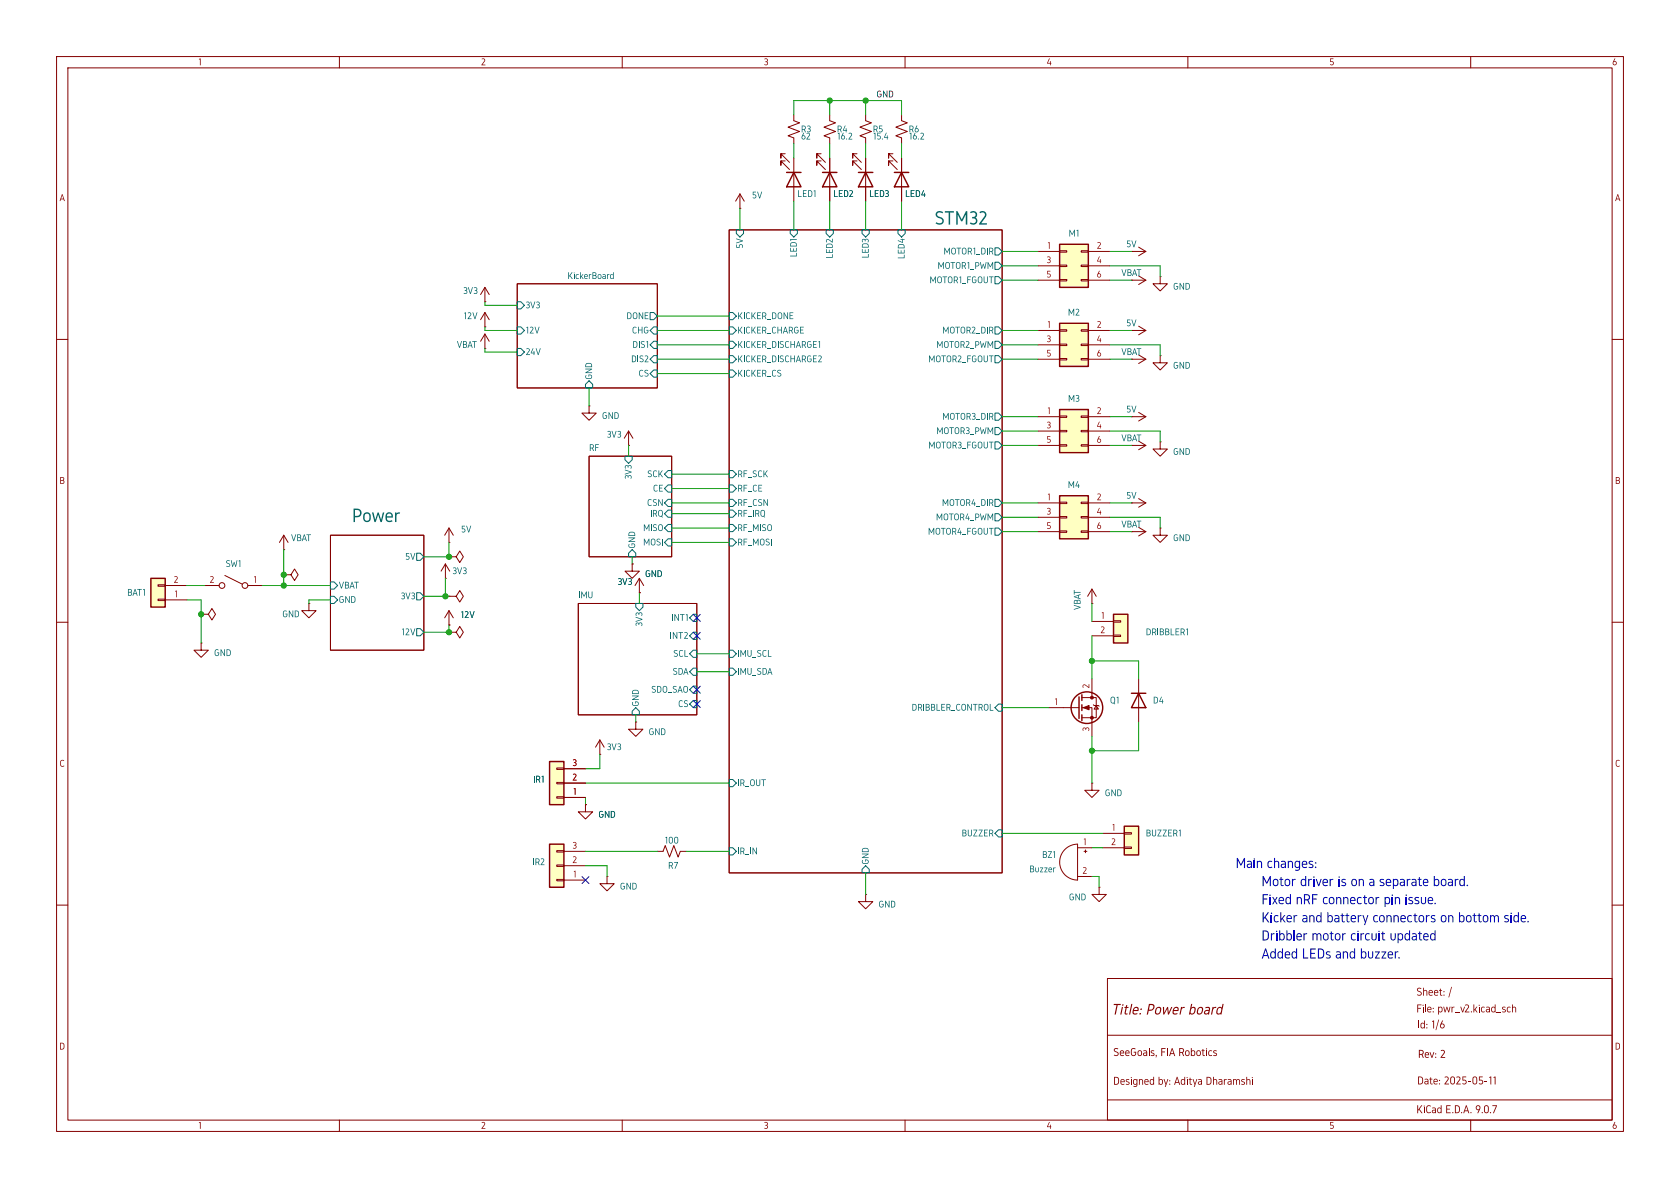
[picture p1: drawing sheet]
<svg xmlns="http://www.w3.org/2000/svg" width="297mm" height="210mm" viewBox="0 0 297 210" stroke-linecap="round" stroke-linejoin="round" font-family="sans-serif">
<g fill="none" stroke="#840000" stroke-width=".18">
<path d="M10 10h277v190h-277zM12 12h273v186h-273zM60 10v2M110 10v2M160 10v2M210 10v2M260 10v2M91.4 50.2h24.8v18.4h-24.8zM128.9 40.6h48.3v113.7h-48.3zM10 60h2M285 60h2M58.4 94.6h16.5v20.3h-16.5z"/>
<path d="M78.7 99.7l-.7 1.3M78.7 99.7l.8 1.3M78.7 99.7v2.5M79.4 98.4h1.2l.7-1 .6 1-.6 1-.7-1M79.4 98.4h.1M79.4 95.9h.1M79.4 93.3l-.8 1.3M79.4 93.3l.7 1.3M79.4 93.3v2.6M104.1 80.6h14.6v17.8h-14.6zM10 110h2M35.6 113.7v1.2h1.2l-1.2 1.3-1.3-1.3h1.3"/>
<path d="M35.6 113.7h.1M78.7 102.2h.1M102.2 106.7h21v19.7h-21zM285 110h2M185.4 125.1h5.4M191.3 123.3h2.5v3.6h-2.5M191.3 125.1h1.7v5.1M193 120v3.3M193.3 124.6l.1 .1h.8l.1 .1M193.8 124.7l.4 .6h-.8zM10 160h2M195.8 173h89.2v25h-89.2z"/>
<path d="M285 160h2M60 198v2M110 198v2M160 198v2M195.8 194.4h89.1M195.8 183h89.1M210 198v2M260 198v2"/>
</g>
<g fill="none" stroke="#006464" stroke-width=".18">
<path d="M91.4 57.8h.7l.6 .6-.6 .7h-.7zM91.4 53.3h.7l.6 .7-.6 .6h-.7zM115.6 57.8h.6v1.3h-.6l-.7-.7zM128.9 57.8h.6l.7 .6-.7 .7h-.6zM128.9 55.2h.6l.7 .7-.7 .6h-.6zM130.2 40.6h1.2v.7l-.6 .6-.6-.6zM139.7 40.6h1.3v.7l-.7 .6-.6-.6zM146 40.6h1.3v.7l-.6 .6-.7-.6zM152.4 40.6h1.3v.7l-.7 .6-.6-.6zM158.7 40.6h1.3v.7l-.6 .6-.7-.6zM91.4 61.6h.7l.6 .6-.6 .7h-.7zM103.5 67.9l.6-.6 .7 .6v.7h-1.3z"/>
<path d="M114.9 61l.7-.7h.6v1.3h-.6zM115.6 62.9h.6v1.2h-.6l-.7-.6zM115.6 65.4h.6v1.3h-.6l-.7-.7zM128.9 60.3h.6l.7 .7-.7 .6h-.6zM128.9 62.9h.6l.7 .6-.7 .6h-.6zM128.9 65.4h.6l.7 .6-.7 .7h-.6zM73.7 97.8h.6l.6 .6-.6 .7h-.6zM110.5 80.6h1.3v.7l-.7 .6-.6-.6zM111.8 97.2l.6 .6v.6h-1.3v-.6zM118.1 85.7h.6v1.3h-.6l-.6-.6zM118.1 88.3h.6v1.2h-.6l-.6-.6zM118.1 90.2h.6v1.2h-.6l-.6-.6z"/>
<path d="M118.1 95.3h.6v1.2h-.6l-.6-.6zM118.1 83.2h.6v1.3h-.6l-.6-.7zM128.9 85.7h.6l.7 .7-.7 .6h-.6zM128.9 88.3h.6l.7 .6-.7 .6h-.6zM128.9 90.2h.6l.7 .6-.7 .6h-.6zM128.9 92.7h.6l.7 .6-.7 .7h-.6zM128.9 95.3h.6l.7 .6-.7 .6h-.6zM128.9 83.2h.6l.7 .6-.7 .7h-.6zM58.4 102.9h.7l.6 .6-.6 .6h-.7zM58.4 105.4h.7l.6 .6-.6 .7h-.7zM73.7 111.1h.6l.6 .7-.6 .6h-.6zM73.7 104.8h.6l.6 .6-.6 .6h-.6z"/>
<path d="M112.4 106.7h1.3v.6l-.7 .7-.6-.7zM121.9 112.4l.7-.6h.6v1.2h-.6zM121.9 118.7l.7-.6h.6v1.3h-.6zM122.6 108.6h.6v1.3h-.6l-.7-.7zM122.6 114.9h.6v1.3h-.6l-.7-.6zM128.9 114.9h.6l.7 .7-.7 .6h-.6zM128.9 118.1h.6l.7 .6-.7 .7h-.6zM112.4 125.1l.6 .6v.7h-1.2v-.7zM121.9 124.5l.7-.7h.6v1.3h-.6zM128.9 137.8h.6l.7 .6-.7 .7h-.6zM128.9 149.9h.6l.7 .6-.7 .6h-.6zM153 153l.7 .7v.6h-1.3v-.6z"/>
</g>
<g fill="none" stroke="#840000" stroke-width=".25">
<path d="M190.8 123.2v3.8M191.3 122.8v1M191.3 124.6v1M191.3 126.4v1"/>
<circle cx="192.2" cy="125.1" r="2.79"/>
</g>
<g fill="#840000" stroke="#840000" stroke-width=".18">
<path d="M191.5 125.1l1-.4v.8z"/>
<circle cx="193" cy="123.3" r=".25"/>
<circle cx="193" cy="126.9" r=".25"/>
</g>
<path d="M97.2 134.6h2.5v7.6h-2.5z" fill="#ffffc2"/>
<path d="M97.2 134.6h2.5v7.6h-2.5z" fill="none" stroke="#840000" stroke-width=".25"/>
<path d="M159.4 20.3v1l1 .4-2 .8 2 .7-2 .8 1 .4v1M98.4 138.3h1.3v.3h-1.3zM98.4 135.8h1.3v.2h-1.3zM99.7 138.4h3.8M99.7 135.9h3.8M98.4 140.8h1.3v.3h-1.3zM99.7 141h3.8" fill="none" stroke="#840000" stroke-width=".18"/>
<path d="M26.7 102.2h2.5v5.1h-2.5z" fill="#ffffc2"/>
<path d="M26.7 102.2h2.5v5.1h-2.5z" fill="none" stroke="#840000" stroke-width=".25"/>
<g fill="none" stroke="#840000" stroke-width=".18">
<path d="M140.3 20.3v1l1.1 .4-2.1 .8 2.1 .7-2.1 .8 1 .4v1M27.9 105.9h1.3v.3h-1.3zM27.9 103.4h1.3v.2h-1.3zM29.2 106h3.8M29.2 103.5h3.8M35.6 108.6h1.2l.7-1 .6 1-.6 1-.7-1M35.6 108.6h.1M79.4 105.4h1.2l.7-1 .6 1-.6 1-.7-1M79.4 105.4h.1M79.4 111.8h1.2l.7-1.1 .6 1.1-.6 1-.7-1M79.4 111.8h.1M79.4 110.5h.1"/>
<path d="M79.4 108l-.8 1.2M79.4 108l.7 1.2M79.4 108v2.5"/>
</g>
<path d="M97.2 149.2h2.5v7.6h-2.5z" fill="#ffffc2"/>
<path d="M139.1 30.5h2.5M140.3 30.5l1.3 2.5h-2.5zM97.2 149.2h2.5v7.6h-2.5z" fill="none" stroke="#840000" stroke-width=".25"/>
<g fill="none" stroke="#840000" stroke-width=".18">
<path d="M138.8 27.2h-.8v.7v-.7l1.6 1.5M138.8 28.4h-.8v.8v-.8l1.6 1.6M140.3 27.9v7.7M146.7 20.3v1l1 .4-2 .8 2 .7-2 .8 1 .4v1M54.6 106.7v1.3h1.3l-1.3 1.2-1.3-1.2h1.3M54.6 106.7h.1M106 133.4h.1M106 130.8l-.7 1.3M106 130.8l.8 1.3M106 130.8v2.6M193 138.4v1.3h1.3l-1.3 1.3-1.2-1.3h1.2M193 138.4h.1"/>
<path d="M98.4 155.4h1.3v.3h-1.3zM98.4 152.9h1.3v.3h-1.3zM98.4 150.4h1.3v.2h-1.3zM99.7 155.6h3.8M99.7 153h3.8M99.7 150.5h3.8"/>
</g>
<path d="M198.8 146.1h2.5v5h-2.5z" fill="#ffffc2"/>
<path d="M145.4 30.5h2.6M146.7 30.5l1.3 2.5h-2.6zM151.8 30.5h2.5M153 30.5l1.3 2.5h-2.5zM158.1 30.5h2.6M159.4 30.5l1.3 2.5h-2.6zM198.8 146.1h2.5v5h-2.5z" fill="none" stroke="#840000" stroke-width=".25"/>
<g fill="none" stroke="#840000" stroke-width=".18">
<path d="M145.2 27.2h-.8v.7v-.7l1.5 1.5M145.2 28.4h-.8v.8v-.8l1.5 1.6M146.7 27.9v7.7M151.5 27.2h-.8v.7v-.7l1.6 1.5M151.5 28.4h-.8v.8v-.8l1.6 1.6M153 20.3v1l1.1 .4-2.1 .8 2.1 .7-2.1 .8 1 .4v1M153 27.9v7.7M157.9 27.2h-.8v.7v-.7l1.5 1.5M157.9 28.4h-.8v.8v-.8l1.5 1.6M159.4 27.9v7.7M50.2 97.2h.1M50.2 94.6l-.8 1.3"/>
<path d="M50.2 94.6l.7 1.3M50.2 94.6v2.6M205.1 93.3v1.3h1.3l-1.3 1.3-1.3-1.3h1.3M205.1 93.3h.1M36.2 103.5h2.5M39.8 101.7l3 1.6M43.8 103.5h2.6M50.2 101.6h1.2l.7-1 .6 1-.6 1-.7-1M50.2 101.6h.1M193 106.7h.1M193 104.1l-.7 1.3M193 104.1l.8 1.3"/>
<path d="M193 104.1v2.6M103.5 142.2v1.3h1.3l-1.3 1.3-1.3-1.3h1.3M103.5 142.2h.1M153 158.1v1.3h1.3l-1.3 1.3-1.2-1.3h1.2M153 158.1h.1M188.3 150.2a3.2 3.2 0 0 1 2.2-1v6.4a3.2 3.2 0 0 1-2.9-2 3.2 3.2 0 0 1 .7-3.4zM190.5 149.9h2.5M190.5 154.9h2.5M191.6 150.5h.6M191.9 150.2v.5M194.9 147.3h3.9M194.9 149.9h3.9"/>
<path d="M198.8 147.2h1.2v.2h-1.2zM198.8 149.7h1.2v.3h-1.2z"/>
<circle cx="39.2" cy="103.5" r=".51"/>
<circle cx="43.3" cy="103.5" r=".51"/>
</g>
<path d="M196.8 108.6h2.6v5.1h-2.6z" fill="#ffffc2"/>
<path d="M196.8 108.6h2.6v5.1h-2.6zM200 122.6h2.6M201.3 122.6l1.3 2.5h-2.6z" fill="none" stroke="#840000" stroke-width=".25"/>
<g fill="none" stroke="#840000" stroke-width=".18">
<path d="M111.8 99.7v1.3h1.2l-1.2 1.2-1.3-1.2h1.3M111.8 99.7h.1M113 104.8h.1M113 102.2l-.7 1.3M113 102.2l.8 1.3M113 102.2v2.6M193 109.9h3.8M193 112.4h3.8M196.8 109.7h1.3v.3h-1.3zM196.8 112.3h1.3v.2h-1.3zM112.4 127.6v1.3h1.3l-1.3 1.3-1.3-1.3h1.3M112.4 127.6h.1"/>
<path d="M201.3 120v7.6M107.3 154.9v1.3h1.3l-1.3 1.3-1.3-1.3h1.3M107.3 154.9h.1M116.2 150.5h1l.4-1 .8 2 .7-2 .8 2 .4-1h1M194.3 156.8v1.3h-1.3l1.3 1.3 1.3-1.3h-1.3M194.3 156.8h.1"/>
</g>
<path d="M187.3 72.4h5.1v7.6h-5.1z" fill="#ffffc2"/>
<path d="M187.3 72.4h5.1v7.6h-5.1z" fill="none" stroke="#840000" stroke-width=".25"/>
<path d="M183.5 73.7h3.8M183.5 76.2h3.8M183.5 78.7h3.8M187.3 73.5h1.3v.3h-1.3zM187.3 76.1h1.3v.2h-1.3zM187.3 78.6h1.3v.3h-1.3zM191.1 73.5h1.3v.3h-1.3zM191.1 76.1h1.3v.2h-1.3zM191.1 78.6h1.3v.3h-1.3zM192.4 73.7h3.8M192.4 76.2h3.8M192.4 78.7h3.8" fill="none" stroke="#840000" stroke-width=".18"/>
<path d="M187.3 87.6h5.1v7.7h-5.1z" fill="#ffffc2"/>
<path d="M187.3 87.6h5.1v7.7h-5.1z" fill="none" stroke="#840000" stroke-width=".25"/>
<g fill="none" stroke="#840000" stroke-width=".18">
<path d="M85.7 57.8h.1M85.7 55.2l-.7 1.3M85.7 55.2l.8 1.3M85.7 55.2v2.6M200 58.4h2.6M200 44.5h2.6M201.3 57.7l1.3 .7M201.3 43.7l1.3 .8M202.6 58.4l-1.3 .8M202.6 49.5l-1.3 .8M202.6 44.5l-1.3 .7M205.1 48.9v1.3h1.3l-1.3 1.2-1.3-1.2h1.3"/>
<path d="M205.1 48.9h.1M200 73.7h2.6M201.3 72.9l1.3 .8M202.6 63.5l-1.3 .8M202.6 73.7l-1.3 .7M202.6 78.7l-1.3 .8M205.1 62.9v1.2h1.3l-1.3 1.3-1.3-1.3h1.3M205.1 62.9h.1M205.1 78.1v1.3h1.3l-1.3 1.2-1.3-1.2h1.3M205.1 78.1h.1M183.5 88.9h3.8M183.5 91.4h3.8"/>
<path d="M183.5 94h3.8M187.3 88.8h1.3v.2h-1.3zM187.3 91.3h1.3v.3h-1.3zM187.3 93.9h1.3v.2h-1.3zM191.1 88.8h1.3v.2h-1.3zM191.1 91.3h1.3v.3h-1.3zM191.1 93.9h1.3v.2h-1.3zM192.4 88.9h3.8M192.4 91.4h3.8M192.4 94h3.8M200 88.9h2.6M201.3 88.1l1.3 .8"/>
<path d="M202.6 88.9l-1.3 .8M202.6 94l-1.3 .7"/>
</g>
<path d="M187.3 43.2h5.1v7.6h-5.1z" fill="#ffffc2"/>
<path d="M187.3 43.2h5.1v7.6h-5.1z" fill="none" stroke="#840000" stroke-width=".25"/>
<path d="M183.5 44.5h3.8M183.5 47h3.8M183.5 49.5h3.8M187.3 44.3h1.3v.3h-1.3zM187.3 46.9h1.3v.2h-1.3zM187.3 49.4h1.3v.3h-1.3zM191.1 44.3h1.3v.3h-1.3zM191.1 46.9h1.3v.2h-1.3zM191.1 49.4h1.3v.3h-1.3zM192.4 44.5h3.8M192.4 47h3.8M192.4 49.5h3.8" fill="none" stroke="#840000" stroke-width=".18"/>
<path d="M187.3 57.2h5.1v7.6h-5.1z" fill="#ffffc2"/>
<path d="M187.3 57.2h5.1v7.6h-5.1z" fill="none" stroke="#840000" stroke-width=".25"/>
<g fill="none" stroke="#840000" stroke-width=".18">
<path d="M130.8 36.8h.1M130.8 34.3l-.8 1.3M130.8 34.3l.8 1.3M130.8 34.3v2.5M85.7 53.3h.1M85.7 59.1l-.7 1.2M85.7 59.1l.8 1.2M85.7 50.8v2.5M85.7 59.1v2.5M85.7 50.8l-.7 1.3M85.7 50.8l.8 1.3M183.5 58.4h3.8"/>
<path d="M187.3 58.3h1.3v.2h-1.3zM191.1 58.3h1.3v.2h-1.3zM192.4 58.4h3.8M104.1 71.8v1.2h1.3l-1.3 1.3-1.2-1.3h1.2M104.1 71.8h.1M111.1 78.7h.1M111.1 76.2l-.7 1.3M111.1 76.2l.8 1.3M111.1 76.2v2.5M183.5 61h3.8M183.5 63.5h3.8M187.3 60.8h1.3v.3h-1.3z"/>
<path d="M187.3 63.4h1.3v.2h-1.3zM191.1 60.8h1.3v.3h-1.3zM191.1 63.4h1.3v.2h-1.3zM192.4 61h3.8M192.4 63.5h3.8"/>
</g>
<g fill="none" stroke="#009600" stroke-width=".18">
<path d="M146.7 17.8v2.5M153 17.8v2.5M130.8 36.8v3.8M140.3 20.3v-2.5h19.1v2.5M140.3 25.4v2.5M140.3 35.6v5M146.7 25.4v2.5M146.7 35.6v5M153 25.4v2.5M153 35.6v5M159.4 25.4v2.5M159.4 35.6v5"/>
<path d="M85.7 57.8v.6h5.7M85.7 53.3v.7h5.7M116.2 58.4h12.7M116.2 55.9h12.7M177.2 58.4h6.3M177.2 44.5h6.3M177.2 49.5h6.3M177.2 47h6.3M196.2 47h8.9v1.9M196.2 58.4h3.8M196.2 44.5h3.8M196.2 49.5h3.8"/>
<path d="M85.7 62.2h5.7M104.1 68.6v3.2M111.1 78.7v1.9M116.2 63.5h12.7M116.2 61h12.7M116.2 66h12.7M177.2 73.7h6.3M177.2 78.7h6.3M177.2 76.2h6.3M177.2 63.5h6.3M177.2 61h6.3M196.2 73.7h3.8"/>
<path d="M196.2 78.7h3.8M196.2 76.2h8.9v1.9M196.2 61h8.9v1.9M196.2 63.5h3.8M50.2 97.2v6.3M79.4 95.9v2.5h-4.5M111.8 98.4v1.3M118.7 88.9h10.2M118.7 86.4h10.2M118.7 93.3h10.2M118.7 95.9h10.2M118.7 83.8h10.2"/>
<path d="M118.7 90.8h10.2M177.2 88.9h6.3M177.2 94h6.3M177.2 91.4h6.3M196.2 88.9h3.8M196.2 94h3.8M196.2 91.4h8.9v1.9M33 106h2.6v7.7M33 103.5h3.2M46.4 103.5h12M58.4 106h-3.8v.7M74.9 105.4h4.5"/>
<path d="M78.7 102.2v3.2M79.4 110.5v1.3h-4.5M113 104.8v1.9M123.2 115.6h5.7M123.2 118.7h5.7M193 116.8h8.3v3.2M193 106.7v3.2M193 112.4v7.6M103.5 138.4h25.4M106 133.4v2.5h-2.5M112.4 126.4v1.2M177.2 125.1h8.2"/>
<path d="M193 130.2v8.2M201.3 127.6v5.1h-8.3M103.5 141v1.2M103.5 153h3.8v1.9M103.5 150.5h12.7M121.3 150.5h7.6M153 154.3v3.8M177.2 147.3h17.7M193 149.9h1.9M193 154.9h1.3v1.9"/>
</g>
<path d="M122.6 108.6l1.2 1.2M122.6 111.8l1.2 1.2M123.8 108.6l-1.2 1.2M123.8 111.8l-1.2 1.2M122.6 123.9l1.2 1.2M123.8 123.9l-1.2 1.2M102.9 155l1.2 1.2M104.1 155l-1.2 1.2" fill="none" stroke="#000084" stroke-width=".18"/>
<g fill="#0000c2">
<path d="M223.2 154.9h.2l.5 1.1 .6-1.1h.2v1.8h-.2v-1.4l-.5 .9h-.1l-.5-.9v1.4h-.2z"/>
<path d="M225.2 155.5a.57 .57 0 0 1 .7 0 .57 .57 0 0 1 .1 .7 .51 .51 0 0 1-.6 .4 .51 .51 0 0 1-.4-.6h.2v.2a.33 .33 0 0 0 .4 .3 .33 .33 0 0 0 .2-.5v-.2a.33 .33 0 0 0-.4-.3 .33 .33 0 0 0-.2 .5h-.2z"/>
<path d="M226.4 155.1h.2v.3h.3v.1h-.3v.9h.3v.2h-.1l-.4-.1v-1h-.2v-.1h.2z"/>
<path d="M227.3 155.5a.57 .57 0 0 1 .7 0 .57 .57 0 0 1 .1 .7 .51 .51 0 0 1-.6 .4 .51 .51 0 0 1-.4-.6h.2v.2a.33 .33 0 0 0 .4 .3 .33 .33 0 0 0 .2-.5v-.2a.33 .33 0 0 0-.4-.3 .33 .33 0 0 0-.2 .5h-.2z"/>
<path d="M228.4 155.4h.2v.1l.5-.1-.1 .2h-.2l-.2 .1v1h-.2z"/>
<path d="M224.9 158.6h.2l.3 .5 .3-.5h.2l-.4 .6 .4 .7h-.2l-.3-.5-.3 .5h-.2l.4-.7z"/>
<path d="M226.2 158.7a.51 .51 0 0 1 .6-.1 .51 .51 0 0 1 .2 .6l-.8 .1 .1 .3h.6l.1 .2a.59 .59 0 0 1-.8 0 .59 .59 0 0 1-.2-.7h.8a.31 .31 0 0 0-.3-.4 .31 .31 0 0 0-.3 .4h-.2z"/>
<path d="M227.4 158.7l.4-.1 .2 .1v-.6h.2v1.7h-.2v-.1a.48 .48 0 0 1-.6 .1 .48 .48 0 0 1-.2-.6h.2a.35 .35 0 0 0 .4 .5 .35 .35 0 0 0 .2-.6 .33 .33 0 0 0-.3-.4 .33 .33 0 0 0-.3 .5h-.2z"/>
<path d="M226.3 161.3h.2v1.1l.5-.6h.2l-.4 .6 .5 .7h-.2l-.4-.6-.2 .2v.4h-.2z"/>
<path d="M227.6 161.9a.51 .51 0 0 1 .6-.1 .51 .51 0 0 1 .2 .6l-.8 .1 .1 .3h.6v.2a.59 .59 0 0 1-.7 0 .59 .59 0 0 1-.2-.7h.8a.31 .31 0 0 0-.3-.4 .31 .31 0 0 0-.3 .4h-.2z"/>
<path d="M228.7 161.8h.2v.1l.5-.1-.1 .2h-.2l-.2 .1v1h-.2z"/>
<path d="M228.7 164.5h.2v1.8h-.2z"/>
<path d="M229.3 165.1a.51 .51 0 0 1 .6-.1 .51 .51 0 0 1 .3 .6l-.8 .1 .1 .3h.5l.1 .2a.59 .59 0 0 1-.7 0 .59 .59 0 0 1-.2-.7h.8a.31 .31 0 0 0-.3-.4 .31 .31 0 0 0-.3 .4h-.2z"/>
<path d="M230.4 165h.2v.1l.5-.1v.2h-.3l-.1 .1-.1 1h-.2z"/>
<path d="M227.3 168.3a.51 .51 0 0 1 .6-.1 .51 .51 0 0 1 .2 .6l-.8 .1 .1 .3h.6v.2a.59 .59 0 0 1-.7 0 .59 .59 0 0 1-.2-.7h.8a.31 .31 0 0 0-.3-.4 .31 .31 0 0 0-.3 .4h-.2z"/>
<path d="M228.5 168.3l.4-.1 .2 .1v-.6h.2v1.7h-.2v-.1a.48 .48 0 0 1-.6 .1 .48 .48 0 0 1-.2-.6h.2a.35 .35 0 0 0 .4 .5 .35 .35 0 0 0 .2-.6 .33 .33 0 0 0-.3-.4 .33 .33 0 0 0-.3 .5h-.2z"/>
</g>
<g fill="none" stroke="#840000" stroke-width=".18">
<path d="M146.7 27.9v2.6M146.7 33v2.6M153 27.9v2.6M153 33v2.6M159.4 27.9v2.6M159.4 33v2.6M111.8 99.7h.1M79.4 111.8h.1M79.4 110.5h.1M113 104.8h.1M99.7 138.4h3.8M99.7 135.9h3.8"/>
<path d="M99.7 141h3.8M103.5 142.2h.1"/>
</g>
<g fill="#009600" stroke="#009600" stroke-width=".18">
<circle cx="79.4" cy="98.4" r=".46"/>
<circle cx="35.6" cy="108.6" r=".46"/>
<circle cx="78.7" cy="105.4" r=".46"/>
<circle cx="50.2" cy="103.5" r=".46"/>
<circle cx="79.4" cy="111.8" r=".46"/>
<circle cx="50.2" cy="101.6" r=".46"/>
<circle cx="193" cy="116.8" r=".46"/>
<circle cx="193" cy="132.7" r=".46"/>
<circle cx="146.7" cy="17.8" r=".46"/>
<circle cx="153" cy="17.8" r=".46"/>
</g>
<g font-size="3.5" fill="#006464">
<text x="165.2" y="40.1">STM32</text>
<text x="62.2" y="92.7">Power</text>
</g>
<text font-size="2.8" fill="#840000" x="196.4" y="180">Title:Powerboard</text>
<g font-size="2.7" fill="#0000c2">
<text x="218.4" y="154.1">Mainchanges:</text>
<text x="218.4" y="160.5">Fixed</text>
<text x="229.1" y="160.5">nRFconnectorpinissue.</text>
<text x="229.8" y="157.3">driverisonaseparateboard.</text>
<text x="218.4" y="163.7">Kicker</text>
<text x="218.4" y="166.9">Dribbler</text>
<text x="230.1" y="163.7">andbatteryconnectorsonbottomside.</text>
<text x="231.9" y="166.9">motorcircuitupdated</text>
<text x="218.4" y="170.1">Added</text>
<text x="230.2" y="170.1">LEDsandbuzzer.</text>
</g>
<g font-size="2.1" fill="#840000">
<text x="250.4" y="179.5">File:pwr_v2.kicad_sch</text>
<text x="250.4" y="176.5">Sheet:/</text>
<text x="250.6" y="182.3">Id:1/6</text>
<text x="196.8" y="187.2">SeeGoals,</text>
<text x="205.1" y="187.2">FIARobotics</text>
<text x="250.7" y="187.5">Rev:2</text>
<text x="196.8" y="192.3">Designedby:AdityaDharamshi</text>
<text x="250.4" y="197.3">KiCadE.D.A.9.0.7</text>
<text x="250.5" y="192.2">Date:2025-05-11</text>
</g>
<g font-size="1.8" fill="#840000">
<text x="35" y="12">1</text>
<text x="85" y="12">2</text>
<text x="135" y="12">3</text>
<text x="185" y="12">4</text>
<text x="235" y="12">5</text>
<text x="285" y="12">6</text>
<text x="10.5" y="36">A</text>
<text x="285.5" y="36">A</text>
<text x="10.5" y="86">B</text>
<text x="285.5" y="86">B</text>
<text x="10.5" y="136">C</text>
<text x="285.5" y="136">C</text>
<text x="10.5" y="186">D</text>
<text x="285.5" y="186">D</text>
<text x="35" y="200">1</text>
<text x="85" y="200">2</text>
<text x="135" y="200">3</text>
<text x="185" y="200">4</text>
<text x="235" y="200">5</text>
<text x="285" y="200">6</text>
</g>
<text font-size="1.8" fill="#0f0f0f" x="154.9" y="17.4">GND</text>
<g font-size="1.8" fill="#006464">
<text x="141.6" y="23.8">R3</text>
<text x="148" y="23.8">R4</text>
<text x="154.3" y="23.8">R5</text>
<text x="160.7" y="23.8">R6</text>
<text x="141.6" y="25.1">62</text>
<text x="148" y="25.1">16.2</text>
<text x="154.3" y="25.1">15.4</text>
<text x="160.7" y="25.1">16.2</text>
<text x="132.9" y="35.5">5V</text>
<text x="141" y="35.2">LED1</text>
<text x="147.3" y="35.2">LED2</text>
<text x="153.7" y="35.2">LED3</text>
<text x="160" y="35.2">LED4</text>
<text x="131.8" y="43.9" transform="rotate(-90 131.8 43.9)">5V</text>
<text x="141.3" y="45.5" transform="rotate(-90 141.3 45.5)">LED1</text>
<text x="147.6" y="45.7" transform="rotate(-90 147.6 45.7)">LED2</text>
<text x="154" y="45.7" transform="rotate(-90 154 45.7)">LED3</text>
<text x="160.3" y="45.8" transform="rotate(-90 160.3 45.8)">LED4</text>
<text x="165.8" y="47.9">MOTOR1_PWM</text>
<text x="166.8" y="45.4">MOTOR1_DIR</text>
<text x="188.9" y="42.2">M1</text>
<text x="199.1" y="44.1">5V</text>
<text x="81.9" y="52.4">3V3</text>
<text x="100.3" y="49.5">KickerBoard</text>
<text x="164.3" y="50.5">MOTOR1_FGOUT</text>
<text x="198.2" y="49.2">VBAT</text>
<text x="207.4" y="51.6">GND</text>
<text x="81.9" y="56.8">12V</text>
<text x="92.9" y="59.4">12V</text>
<text x="92.9" y="54.9">3V3</text>
<text x="110.8" y="56.8">DONE</text>
<text x="111.7" y="59.4">CHG</text>
<text x="130.4" y="59.4">KICKER_CHARGE</text>
<text x="130.4" y="56.8">KICKER_DONE</text>
<text x="166.6" y="59.4">MOTOR2_DIR</text>
<text x="188.8" y="56.2">M2</text>
<text x="199.1" y="58.1">5V</text>
<text x="92.9" y="63.2">24V</text>
<text x="111.6" y="64.5">DIS2</text>
<text x="111.8" y="61.9">DIS1</text>
<text x="130.4" y="61.9">KICKER_DISCHARGE1</text>
<text x="130.4" y="64.5">KICKER_DISCHARGE2</text>
<text x="164.1" y="64.5">MOTOR2_FGOUT</text>
<text x="165.5" y="61.9">MOTOR2_PWM</text>
<text x="198.2" y="63.2">VBAT</text>
<text x="207.4" y="65.6">GND</text>
<text x="105.1" y="67.1" transform="rotate(-90 105.1 67.1)">GND</text>
<text x="112.9" y="67">CS</text>
<text x="130.4" y="67">KICKER_CS</text>
<text x="188.8" y="71.4">M3</text>
<text x="106.4" y="74.5">GND</text>
<text x="107.3" y="77.8">3V3</text>
<text x="165.5" y="77.2">MOTOR3_PWM</text>
<text x="166.6" y="74.6">MOTOR3_DIR</text>
<text x="199.1" y="73.3">5V</text>
<text x="104.1" y="79.9">RF</text>
<text x="164.1" y="79.7">MOTOR3_FGOUT</text>
<text x="198.2" y="78.4">VBAT</text>
<text x="207.4" y="80.8">GND</text>
<text x="112.1" y="84.7" transform="rotate(-90 112.1 84.7)">3V3</text>
<text x="114.4" y="89.9">CSN</text>
<text x="114.4" y="84.8">SCK</text>
<text x="115.4" y="87.3">CE</text>
<text x="130.4" y="87.3">RF_CE</text>
<text x="130.4" y="89.9">RF_CSN</text>
<text x="130.4" y="84.8">RF_SCK</text>
<text x="166.5" y="89.9">MOTOR4_DIR</text>
<text x="188.8" y="86.7">M4</text>
<text x="199.1" y="88.6">5V</text>
<text x="81.5" y="94.6">5V</text>
<text x="113.7" y="94.3">MISO</text>
<text x="114.9" y="91.8">IRQ</text>
<text x="130.4" y="91.8">RF_IRQ</text>
<text x="130.4" y="94.3">RF_MISO</text>
<text x="164" y="94.9">MOTOR4_FGOUT</text>
<text x="165.5" y="92.4">MOTOR4_PWM</text>
<text x="198.2" y="93.7">VBAT</text>
<text x="39.9" y="100.7">SW1</text>
<text x="51.4" y="96.1">VBAT</text>
<text x="71.6" y="99.4">5V</text>
<text x="80" y="101.9">3V3</text>
<text x="112.7" y="97" transform="rotate(-90 112.7 97)">GND</text>
<text x="113.7" y="96.8">MOSI</text>
<text x="130.4" y="96.8">RF_MOSI</text>
<text x="207.4" y="96.1">GND</text>
<text x="22.5" y="105.7">BAT1</text>
<text x="59.9" y="104.5">VBAT</text>
<text x="59.9" y="107">GND</text>
<text x="70.8" y="106.4">3V3</text>
<text x="102.2" y="106">IMU</text>
<text x="109.2" y="103.8">3V3</text>
<text x="114" y="102.4">GND</text>
<text x="191.5" y="107.9" transform="rotate(-90 191.5 107.9)">VBAT</text>
<text x="49.9" y="109.5">GND</text>
<text x="70.9" y="112.7">12V</text>
<text x="81.4" y="109.7">12V</text>
<text x="114" y="110.8" transform="rotate(-90 114 110.8)">3V3</text>
<text x="118.4" y="113.4">INT2</text>
<text x="118.7" y="110.2">INT1</text>
<text x="202.6" y="112.7">DRIBBLER1</text>
<text x="37.8" y="116.4">GND</text>
<text x="118.9" y="119.7">SDA</text>
<text x="119" y="116.5">SCL</text>
<text x="130.4" y="116.5">IMU_SCL</text>
<text x="130.4" y="119.7">IMU_SDA</text>
<text x="113.4" y="124.9" transform="rotate(-90 113.4 124.9)">GND</text>
<text x="119.9" y="125.4">CS</text>
<text x="196.2" y="124.8">Q1</text>
<text x="203.8" y="124.8">D4</text>
<text x="114.7" y="130.4">GND</text>
<text x="161.2" y="126.1">DRIBBLER_CONTROL</text>
<text x="107.3" y="133">3V3</text>
<text x="94.3" y="138.8">IR1</text>
<text x="130.4" y="139.4">IR_OUT</text>
<text x="195.3" y="141.2">GND</text>
<text x="105.8" y="145">GND</text>
<text x="117.5" y="149.5">100</text>
<text x="170" y="148.3">BUZZER</text>
<text x="202.6" y="148.3">BUZZER1</text>
<text x="94.1" y="153.4">IR2</text>
<text x="118.1" y="154">R7</text>
<text x="130.4" y="151.5">IR_IN</text>
<text x="154" y="152.8" transform="rotate(-90 154 152.8)">GND</text>
<text x="182" y="154.6">Buzzer</text>
<text x="184.2" y="152.1">BZ1</text>
<text x="109.6" y="157.7">GND</text>
<text x="155.3" y="160.9">GND</text>
<text x="189" y="159.6">GND</text>
</g>
<g font-size="1.8" fill="#a90000">
<text x="185" y="46.7">3</text>
<text x="185.1" y="44.2">1</text>
<text x="193.8" y="46.7">4</text>
<text x="193.9" y="44.2">2</text>
<text x="185" y="49.3">5</text>
<text x="193.9" y="49.3">6</text>
<text x="185.1" y="58.2">1</text>
<text x="193.9" y="58.2">2</text>
<text x="185" y="63.2">5</text>
<text x="185" y="60.7">3</text>
<text x="193.8" y="60.7">4</text>
<text x="193.9" y="63.2">6</text>
<text x="185" y="75.9">3</text>
<text x="185.1" y="73.4">1</text>
<text x="193.8" y="75.9">4</text>
<text x="193.9" y="73.4">2</text>
<text x="185" y="78.5">5</text>
<text x="193.9" y="78.5">6</text>
<text x="185.1" y="88.6">1</text>
<text x="193.9" y="88.6">2</text>
<text x="185" y="93.7">5</text>
<text x="185" y="91.2">3</text>
<text x="193.8" y="91.2">4</text>
<text x="193.9" y="93.7">6</text>
<text x="30.7" y="103.3">2</text>
<text x="30.8" y="105.8">1</text>
<text x="37" y="103.3">2</text>
<text x="44.8" y="103.3">1</text>
<text x="194.5" y="112.1">2</text>
<text x="194.6" y="109.6">1</text>
<text x="186.4" y="124.8">1</text>
<text x="192.8" y="121.7" transform="rotate(-90 192.8 121.7)">2</text>
<text x="192.8" y="129.3" transform="rotate(-90 192.8 129.3)">3</text>
<text x="101.2" y="135.6">3</text>
<text x="101.2" y="138.2">2</text>
<text x="101.3" y="140.7">1</text>
<text x="191.4" y="149.6">1</text>
<text x="196.4" y="149.6">2</text>
<text x="196.5" y="147.1">1</text>
<text x="101.2" y="152.8">2</text>
<text x="101.2" y="150.2">3</text>
<text x="101.3" y="155.3">1</text>
<text x="191.3" y="154.7">2</text>
</g>
<text font-size="1.8" fill="#009600" x="80.7" y="61.9">VBAT</text>
<text font-size="1.8" fill="#000084" x="115.1" y="122.9">SDO_SAO</text>
</svg>
